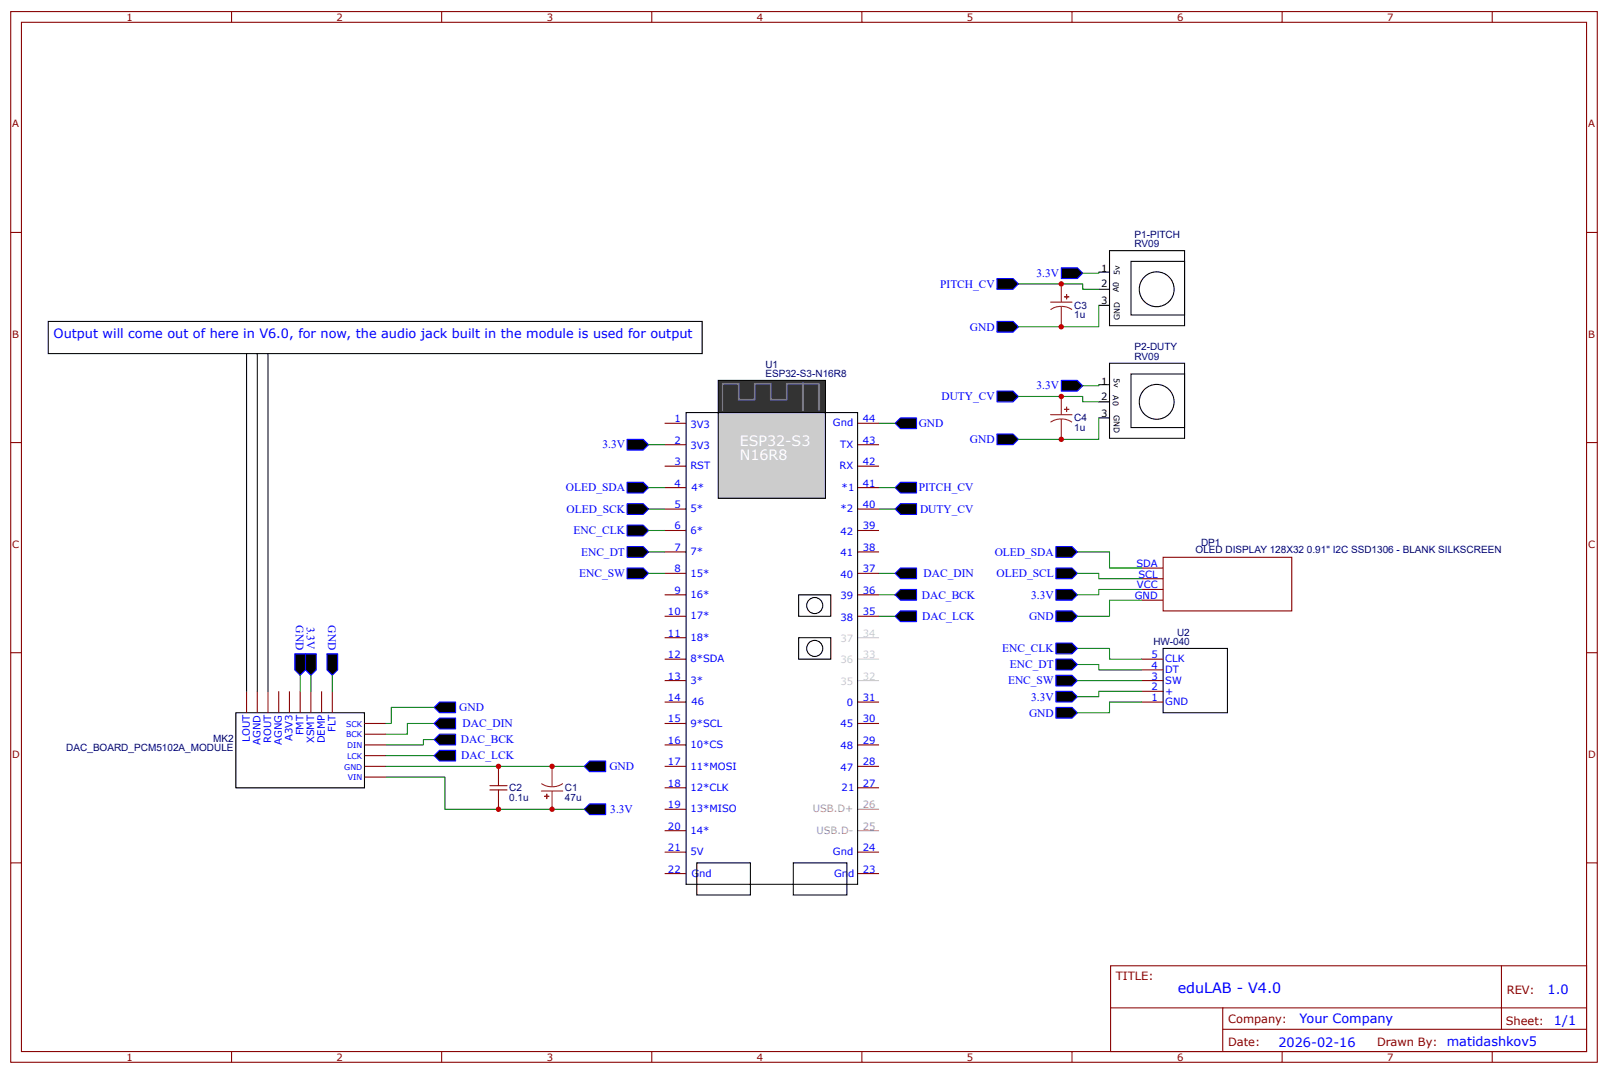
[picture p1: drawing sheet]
<svg xmlns="http://www.w3.org/2000/svg" width="397mm" height="265mm" viewBox="0 0 397 265" stroke-linecap="round" stroke-linejoin="round" font-family="sans-serif">
<g fill="none" stroke="#800" stroke-width=".26">
<path d="M2.6 2.9h391.6v259.2h-391.6zM5.3 5.5h386.3v254h-386.3zM57.1 2.9v2.6M109 2.9v2.6M160.9 2.9v2.6M212.7 2.9v2.6M264.6 2.9v2.6M316.4 2.9v2.6M368.3 2.9v2.6M2.6 57.4h2.7M391.6 57.4h2.6M2.6 109.2h2.7"/>
<path d="M164 104.5h5.3M164 109.7h5.3M164 115h5.3M211.7 104.5h5.3M211.7 109.7h5.3M211.7 115h5.3M391.6 109.2h2.6M164 120.3h5.3M164 125.6h5.3M164 130.9h5.3M164 136.2h5.3M211.7 120.3h5.3"/>
<path d="M211.7 125.6h5.3M211.7 130.9h5.3M211.7 136.2h5.3M164 141.5h5.3M164 146.8h5.3M164 152.1h5.3M164 157.4h5.3M211.7 141.5h5.3M211.7 146.8h5.3M211.7 152.1h5.3M2.6 161.1h2.7M164 162.7h5.3"/>
<path d="M164 168h5.3M164 173.2h5.3M164 178.5h5.3M211.7 173.2h5.3M211.7 178.5h5.3M391.6 161.1h2.6M164 183.8h5.3M164 189.1h5.3M164 194.4h5.3M164 199.7h5.3M211.7 183.8h5.3M211.7 189.1h5.3"/>
<path d="M211.7 194.4h5.3M2.6 212.9h2.7M164 205h5.3M164 210.3h5.3M164 215.6h5.3M211.7 210.3h5.3M211.7 215.6h5.3M391.6 212.9h2.6M274.1 238.3h117.5v21.2h-117.5zM370.6 238.4v15.6M57.1 259.5v2.6M109 259.5v2.6"/>
<path d="M160.9 259.5v2.6M212.7 259.5v2.6M264.6 259.5v2.6M274.1 248.7h117.4M301.8 254h89.7M301.8 248.7v10.6M316.4 259.5v2.6M368.3 259.5v2.6"/>
</g>
<path d="M211.7 199.7h5.3M211.7 205h5.3" fill="none" stroke="#999" stroke-width=".26"/>
<path d="M211.7 157.4h5.3M211.7 168h5.3M211.7 162.7h5.3" fill="none" stroke="#ccc" stroke-width=".26"/>
<path d="M169.3 101.8h42.4v116.4h-42.4z" fill="none" stroke="#000" stroke-width=".26"/>
<path d="M177.3 93.9h26.4v7.9h-26.4z" fill="#333" stroke="#000" stroke-width=".26"/>
<path d="M177.3 101.8h26.4v21.2h-26.4z" fill="#ccc" stroke="#000" stroke-width=".26"/>
<g fill="none" stroke="#000" stroke-width=".26">
<path d="M11.9 79.3h161.4v8h-161.4zM271.2 75.4h2.6M271.2 71.4h2.6M271.2 67.2h2.6M273.8 61.9h18.6v18.5h-18.6zM279.1 64.5h13.3v13.2h-13.3zM60.9 87.3v83.3M63.5 87.3v83.3M66.1 87.3v83.3M271.2 99.2h2.6M271.2 94.9h2.6M273.8 89.6h18.6v18.6h-18.6z"/>
<path d="M279.1 92.3h13.3v13.2h-13.3zM271.2 103.1h2.6M197.1 146.8h8v5.3h-8zM197.1 157.4h8v5.3h-8zM58.2 175.9h31.8v18.5h-31.8zM287.1 160h15.8v15.9h-15.8zM172 212.9h13.2v8h-13.2zM195.8 212.9h13.2v8h-13.2z"/>
<circle cx="285.5" cy="71.4" r="4.3"/>
<circle cx="285.5" cy="99.2" r="4.3"/>
<circle cx="201.1" cy="149.4" r="1.98"/>
<circle cx="201.1" cy="160" r="1.98"/>
</g>
<path d="M178.3 101.3v-6.6h4v3.9h4v-3.9h3.9v3.9h4v-3.9h4v6.6v-6.6h3.9v6.6" fill="none" stroke="#666" stroke-width=".53"/>
<g fill="none" stroke="#800" stroke-width=".26">
<path d="M287.1 137.5h31.7v13.3h-31.7zM281.8 148.1h5.3M281.8 145.5h5.3M281.8 142.8h5.3M281.8 140.2h5.3M60.9 170.6v5.3M63.5 170.6v5.3M66.1 170.6v5.3M68.8 170.6v5.3M71.4 170.6v5.3M74.1 170.6v5.3M76.7 170.6v5.3"/>
<path d="M79.4 170.6v5.3M82 170.6v5.3M90 178.5h5.2M281.8 162.7h5.3M281.8 165.3h5.3M281.8 168h5.3M281.8 170.6h5.3M281.8 173.2h5.3M90 191.8h5.2M90 189.1h5.2M90 186.5h5.2M90 183.8h5.2"/>
<path d="M90 181.2h5.2M123 189.1v2.7M123 197.1v2.6"/>
</g>
<g fill="#000" stroke="#00f" stroke-width=".26">
<path d="M246.1 68.7h3.9l1.4 1.4-1.4 1.3h-3.9zM261.9 66.1h4l1.3 1.3-1.3 1.3h-4zM246.1 79.3h3.9l1.4 1.3-1.4 1.4h-3.9zM246.1 96.5h3.9l1.4 1.3-1.4 1.4h-3.9zM261.9 93.9h4l1.3 1.3-1.3 1.3h-4zM154.8 108.4h3.9l1.4 1.3-1.4 1.4h-3.9zM222.2 103.1h4v2.7h-4l-1.3-1.3zM246.1 107.1h3.9l1.4 1.3-1.4 1.3h-3.9zM154.8 119h3.9l1.4 1.3-1.4 1.4h-3.9zM154.8 124.3h3.9l1.4 1.3-1.4 1.3h-3.9zM154.8 134.9h3.9l1.4 1.3-1.4 1.3h-3.9zM154.8 129.6h3.9l1.4 1.3-1.4 1.3h-3.9z"/>
<path d="M222.2 119h4v2.7h-4l-1.3-1.4zM222.2 124.3h4v2.6h-4l-1.3-1.3zM260.6 134.9h4l1.3 1.3-1.3 1.3h-4zM154.8 140.2h3.9l1.4 1.3-1.4 1.3h-3.9zM222.2 150.8h4v2.6h-4l-1.3-1.3zM222.2 145.5h4v2.6h-4l-1.3-1.3zM222.2 140.2h4v2.6h-4l-1.3-1.3zM260.6 140.2h4l1.3 1.3-1.3 1.3h-4zM260.6 150.8h4l1.3 1.3-1.3 1.3h-4zM260.6 145.5h4l1.3 1.3-1.3 1.3h-4zM72.8 161.3h2.6v4l-1.3 1.3-1.3-1.3zM75.4 161.3h2.7v4l-1.4 1.3-1.3-1.3z"/>
<path d="M80.7 161.3h2.6v4l-1.3 1.3-1.3-1.3zM108.5 173.2h3.9v2.7h-3.9l-1.3-1.3zM108.5 177.2h3.9v2.7h-3.9l-1.3-1.4zM260.6 162.7h4l1.3 1.3-1.3 1.3h-4zM260.6 158.7h4l1.3 1.3-1.3 1.3h-4zM260.6 166.6h4l1.3 1.4-1.3 1.3h-4zM260.6 174.6h4l1.3 1.3-1.3 1.3h-4zM260.6 170.6h4l1.3 1.3-1.3 1.3h-4zM108.5 181.2h3.9v2.6h-3.9l-1.3-1.3zM108.5 185.2h3.9v2.6h-3.9l-1.3-1.3zM145.5 187.8h4v2.6h-4l-1.3-1.3zM145.5 198.4h4v2.6h-4l-1.3-1.3z"/>
</g>
<g fill="none" stroke="#080" stroke-width=".26">
<path d="M251.4 70.1h15.8v1.3h4M271.2 75.4v5.2h-19.8M271.2 67.2v.2h-4M251.4 97.8h15.8v1.4h4M271.2 94.9v.3h-4M160.1 109.7h3.9M217 104.5h3.9M271.2 103.1v5.3h-19.8M160.1 120.3h3.9M160.1 125.6h3.9M160.1 130.9h3.9M160.1 136.2h3.9"/>
<path d="M217 120.3h3.9M217 125.6h3.9M265.9 136.2h7.9v4h8M160.1 141.5h3.9M217 141.5h3.9M217 152.1h3.9M217 146.8h3.9M265.9 141.5h5.3v1.3h10.6M281.8 145.5h-10.6v1.3h-5.3M281.8 148.1h-8v4h-7.9M74.1 166.6v4M76.7 166.6v4"/>
<path d="M82 166.6v4M107.2 174.6h-10.6v3.9h-1.4M107.2 178.5h-6.7v2.7h-5.3M265.9 164h5.3v1.3h10.6M265.9 160h7.9v2.7h8M265.9 168h15.9M281.8 170.6h-10.6v1.3h-5.3M281.8 173.2h-8v2.7h-7.9M95.2 191.8h14.6v7.9h34.4M95.2 186.5h12M95.2 189.1h49M107.2 182.5h-2.7v1.3h-9.3"/>
</g>
<g fill="none" stroke="#8d2323" stroke-width=".26">
<path d="M259.3 74.6h5.3M261.9 75.6l-1.4 .2-1.2 .6M261.9 75.6l1.4 .2 1.3 .6M261.9 70.1v4.5M261.9 75.6v5M261.9 97.8v4.5M259.3 102.3h5.3M261.9 103.4l-1.4 .2-1.2 .6M261.9 103.4l1.4 .2 1.3 .6M261.9 103.4v5M133.6 193.4l1.3 .6 1.4 .2M133.6 195.2h5.3"/>
<path d="M136.3 189.1v5.1M136.3 195.2v4.5M138.9 193.4l-1.3 .6-1.3 .2"/>
</g>
<g fill="#8d2323" stroke="#8d2323" stroke-width=".26">
<path d="M134.4 196.5h1.1z"/>
<path d="M134.9 196l.1 1.1z"/>
<path d="M262.7 73.2l1.1 .1z"/>
<path d="M263.2 72.7l.1 1.1z"/>
<path d="M262.7 101h1.1z"/>
<path d="M263.2 100.5l.1 1z"/>
</g>
<path d="M120.9 193.9h4.2M120.9 194.9h4.2M123 191.8v2.1M123 194.9v2.2" fill="none" stroke="#a00000" stroke-width=".26"/>
<g fill="#c00">
<circle cx="123" cy="189.1" r=".66"/>
<circle cx="123" cy="199.7" r=".66"/>
<circle cx="261.9" cy="80.6" r=".66"/>
<circle cx="261.9" cy="70.1" r=".66"/>
<circle cx="136.3" cy="199.7" r=".66"/>
<circle cx="136.3" cy="189.1" r=".66"/>
<circle cx="261.9" cy="97.8" r=".66"/>
<circle cx="261.9" cy="108.4" r=".66"/>
</g>
<g font-size="3.5" fill="#fff">
<text x="182.6" y="110.1">ESP32-S3</text>
<text x="182.6" y="113.6">N16R8</text>
</g>
<text font-size="3.5" fill="#00f" x="290.7" y="245.1">eduLAB - V4.0</text>
<g font-size="3.2" fill="#00f">
<text x="13.2" y="83.3">Output will come out of here in V6.0, for now, the audio jack built in the module is used for output</text>
<text x="382" y="245.3">1.0</text>
<text x="320.7" y="252.5">Your Company</text>
<text x="383.5" y="253">1/1</text>
<text x="315.5" y="258.3">2026-02-16</text>
<text x="357.1" y="258.2">matidashkov5</text>
</g>
<g font-size="2.8" fill="#00f">
<text x="232" y="71">PITCH_CV</text>
<text x="255.8" y="68.3">3.3V</text>
<text x="239.4" y="81.6">GND</text>
<text x="232.4" y="98.8">DUTY_CV</text>
<text x="255.8" y="96.1">3.3V</text>
<text x="226.7" y="105.3">GND</text>
<text x="148.7" y="110.7">3.3V</text>
<text x="239.4" y="109.4">GND</text>
<text x="139.7" y="121.3">OLED_SDA</text>
<text x="226.8" y="121.3">PITCH_CV</text>
<text x="139.8" y="126.6">OLED_SCK</text>
<text x="141.6" y="131.9">ENC_CLK</text>
<text x="227.1" y="126.6">DUTY_CV</text>
<text x="143.4" y="137.2">ENC_DT</text>
<text x="245.5" y="137.1">OLED_SDA</text>
<text x="143" y="142.5">ENC_SW</text>
<text x="228" y="142.5">DAC_DIN</text>
<text x="246" y="142.4">OLED_SCL</text>
<text x="227.5" y="147.7">DAC_BCK</text>
<text x="254.5" y="147.7">3.3V</text>
<text x="73" y="154.3" transform="rotate(90 73 154.3)">GND</text>
<text x="75.7" y="154.6" transform="rotate(90 75.7 154.6)">3.3V</text>
<text x="81" y="154.3" transform="rotate(90 81 154.3)">GND</text>
<text x="227.6" y="153">DAC_LCK</text>
<text x="254" y="153">GND</text>
<text x="247.4" y="161">ENC_CLK</text>
<text x="249.3" y="164.9">ENC_DT</text>
<text x="248.8" y="168.9">ENC_SW</text>
<text x="254.5" y="172.9">3.3V</text>
<text x="113.4" y="175.5">GND</text>
<text x="114.2" y="179.5">DAC_DIN</text>
<text x="254" y="176.8">GND</text>
<text x="113.8" y="183.4">DAC_BCK</text>
<text x="113.8" y="187.4">DAC_LCK</text>
<text x="150.4" y="190.1">GND</text>
<text x="150.6" y="200.6">3.3V</text>
</g>
<g font-size="2.8" fill="#800">
<text x="275.4" y="241.8">TITLE:</text>
<text x="371.9" y="245.3">REV:</text>
<text x="303.1" y="252.4">Company:</text>
<text x="371.6" y="252.9">Sheet:</text>
<text x="303.1" y="258.2">Date:</text>
<text x="339.9" y="258.2">Drawn By:</text>
</g>
<g font-size="2.5" fill="#800">
<text x="31.2" y="5.1">1</text>
<text x="83.1" y="5.1">2</text>
<text x="134.9" y="5.1">3</text>
<text x="186.8" y="5.1">4</text>
<text x="238.7" y="5.1">5</text>
<text x="290.5" y="5.1">6</text>
<text x="342.4" y="5.1">7</text>
<text x="3" y="31.4">A</text>
<text x="392" y="31.4">A</text>
<text x="3" y="83.3">B</text>
<text x="392" y="83.3">B</text>
<text x="3" y="135.1">C</text>
<text x="392" y="135.1">C</text>
<text x="3" y="187">D</text>
<text x="392" y="187">D</text>
<text x="31.2" y="261.8">1</text>
<text x="83.1" y="261.8">2</text>
<text x="134.9" y="261.8">3</text>
<text x="186.8" y="261.8">4</text>
<text x="238.7" y="261.8">5</text>
<text x="290.5" y="261.8">6</text>
<text x="342.4" y="261.8">7</text>
</g>
<g font-size="2.5" fill="#000080">
<text x="280" y="58.6">P1-PITCH</text>
<text x="280" y="61.1">RV09</text>
<text x="265.1" y="76.2">C3</text>
<text x="265.1" y="78.6">1u</text>
<text x="280" y="88.8">RV09</text>
<text x="280" y="86.4">P2-DUTY</text>
<text x="188.9" y="93.1">ESP32-S3-N16R8</text>
<text x="188.9" y="90.9">U1</text>
<text x="265.1" y="106.4">1u</text>
<text x="265.1" y="104">C4</text>
<text x="295.1" y="136.5">OLED DISPLAY 128X32 0.91&quot; I2C SSD1306 - BLANK SILKSCREEN</text>
<text x="296.4" y="134.6">DP1</text>
<text x="284.7" y="159.2">HW-040</text>
<text x="290.5" y="156.8">U2</text>
<text x="16.4" y="185.4">DAC_BOARD_PCM5102A_MODULE</text>
<text x="52.6" y="183">MK2</text>
<text x="125.7" y="197.7">0.1u</text>
<text x="125.7" y="195.3">C2</text>
<text x="139.4" y="197.7">47u</text>
<text x="139.4" y="195.3">C1</text>
</g>
<g font-size="2.5">
<text x="271.7" y="70.9">2</text>
<text x="271.7" y="67.2">1</text>
<text x="271.7" y="75.1">3</text>
<text x="271.7" y="94.9">1</text>
<text x="271.7" y="98.6">2</text>
<text x="271.7" y="102.9">3</text>
</g>
<g font-size="2.5" fill="#00f">
<text x="166.4" y="104.2">1</text>
<text x="170.4" y="105.5">3V3</text>
<text x="205.6" y="105.3">Gnd</text>
<text x="213" y="104.2">44</text>
<text x="166.4" y="109.5">2</text>
<text x="170.4" y="110.8">3V3</text>
<text x="207.4" y="110.5">TX</text>
<text x="213" y="109.5">43</text>
<text x="166.4" y="114.8">3</text>
<text x="170.4" y="115.8">RST</text>
<text x="207.2" y="115.8">RX</text>
<text x="213" y="114.8">42</text>
<text x="166.4" y="120.1">4</text>
<text x="166.4" y="125.4">5</text>
<text x="170.7" y="121.1">4*</text>
<text x="207.7" y="121.1">*1</text>
<text x="213" y="125.4">40</text>
<text x="213" y="120.1">41</text>
<text x="166.4" y="130.7">6</text>
<text x="170.4" y="126.4">5*</text>
<text x="170.4" y="131.7">6*</text>
<text x="207.5" y="132">42</text>
<text x="207.5" y="126.4">*2</text>
<text x="213" y="130.7">39</text>
<text x="166.4" y="135.9">7</text>
<text x="170.4" y="137">7*</text>
<text x="207.5" y="137.3">41</text>
<text x="213" y="135.9">38</text>
<text x="166.4" y="141.2">8</text>
<text x="170.4" y="142.3">15*</text>
<text x="207.5" y="142.6">40</text>
<text x="213" y="141.2">37</text>
<text x="280.5" y="139.9">SDA</text>
<text x="281" y="142.6">SCL</text>
<text x="166.4" y="146.5">9</text>
<text x="170.4" y="147.6">16*</text>
<text x="207.5" y="147.8">39</text>
<text x="213" y="146.5">36</text>
<text x="280.1" y="147.8">GND</text>
<text x="280.6" y="145.2">VCC</text>
<text x="164.9" y="151.8">10</text>
<text x="170.4" y="152.9">17*</text>
<text x="207.5" y="153.1">38</text>
<text x="213" y="151.8">35</text>
<text x="164.9" y="157.1">11</text>
<text x="170.4" y="158.2">18*</text>
<text x="164.9" y="162.4">12</text>
<text x="164.9" y="167.7">13</text>
<text x="170.4" y="163.5">8*SDA</text>
<text x="284.2" y="162.4">5</text>
<text x="284.2" y="165">4</text>
<text x="284.2" y="167.7">3</text>
<text x="287.6" y="163.5">CLK</text>
<text x="287.6" y="166.1">DT</text>
<text x="164.9" y="173">14</text>
<text x="170.4" y="168.8">3*</text>
<text x="213" y="173">31</text>
<text x="284.2" y="170.3">2</text>
<text x="284.2" y="173">1</text>
<text x="287.6" y="168.8">SW</text>
<text x="287.6" y="171.4">+</text>
<text x="164.9" y="178.3">15</text>
<text x="170.4" y="179.3">9*SCL</text>
<text x="170.7" y="174">46</text>
<text x="207.5" y="179.3">45</text>
<text x="209" y="174.3">0</text>
<text x="213" y="178.3">30</text>
<text x="287.6" y="174">GND</text>
<text x="61.6" y="183" transform="rotate(-90 61.6 183)">LOUT</text>
<text x="64.3" y="183.8" transform="rotate(-90 64.3 183.8)">AGND</text>
<text x="66.9" y="183.4" transform="rotate(-90 66.9 183.4)">ROUT</text>
<text x="69.6" y="183.8" transform="rotate(-90 69.6 183.8)">AGNG</text>
<text x="72.2" y="182.9" transform="rotate(-90 72.2 182.9)">A3V3</text>
<text x="74.9" y="181.4" transform="rotate(-90 74.9 181.4)">FMT</text>
<text x="77.5" y="183.4" transform="rotate(-90 77.5 183.4)">XSMT</text>
<text x="80.2" y="183.5" transform="rotate(-90 80.2 183.5)">DEMP</text>
<text x="82.8" y="180.5" transform="rotate(-90 82.8 180.5)">FLT</text>
<text x="164.9" y="183.6">16</text>
<text x="170.4" y="184.6">10*CS</text>
<text x="207.5" y="184.9">48</text>
<text x="213" y="183.6">29</text>
<text x="164.9" y="188.9">17</text>
<text x="170.4" y="189.9">11*MOSI</text>
<text x="207.5" y="190.2">47</text>
<text x="213" y="188.9">28</text>
<text x="164.9" y="194.2">18</text>
<text x="170.4" y="195.2">12*CLK</text>
<text x="207.7" y="195.2">21</text>
<text x="213" y="194.2">27</text>
<text x="164.9" y="199.4">19</text>
<text x="170.4" y="200.5">13*MISO</text>
<text x="164.9" y="204.7">20</text>
<text x="170.4" y="205.8">14*</text>
<text x="164.9" y="210">21</text>
<text x="164.9" y="215.3">22</text>
<text x="170.4" y="211.1">5V</text>
<text x="205.6" y="211.1">Gnd</text>
<text x="213" y="215.3">23</text>
<text x="213" y="210">24</text>
<text x="170.7" y="216.4">Gnd</text>
<text x="205.9" y="216.4">Gnd</text>
</g>
<g font-size="2.5" fill="#ccc">
<text x="207.5" y="158.4">37</text>
<text x="213" y="157.1">34</text>
<text x="207.5" y="163.7">36</text>
<text x="213" y="167.7">32</text>
<text x="213" y="162.4">33</text>
<text x="207.5" y="169">35</text>
</g>
<g font-size="2.5" fill="#999">
<text x="200.6" y="200.5">USB.D+</text>
<text x="213" y="199.4">26</text>
<text x="201.5" y="205.8">USB.D-</text>
<text x="213" y="204.7">25</text>
</g>
<g font-size="1.9">
<text x="276.4" y="67.9" transform="rotate(-90 276.4 67.9)">5v</text>
<text x="276.1" y="72.2" transform="rotate(-90 276.1 72.2)">A0</text>
<text x="276.4" y="79" transform="rotate(-90 276.4 79)">GND</text>
<text x="274.9" y="93.3" transform="rotate(90 274.9 93.3)">5v</text>
<text x="274.6" y="97.6" transform="rotate(90 274.6 97.6)">A0</text>
<text x="274.9" y="102.3" transform="rotate(90 274.9 102.3)">GND</text>
</g>
<g font-size="1.9" fill="#00f">
<text x="85.4" y="179.3">SCK</text>
<text x="85.4" y="182">BCK</text>
<text x="85.7" y="184.6">DIN</text>
<text x="85" y="189.9">GND</text>
<text x="85.7" y="187.3">LCK</text>
<text x="85.8" y="192.6">VIN</text>
</g>
</svg>
